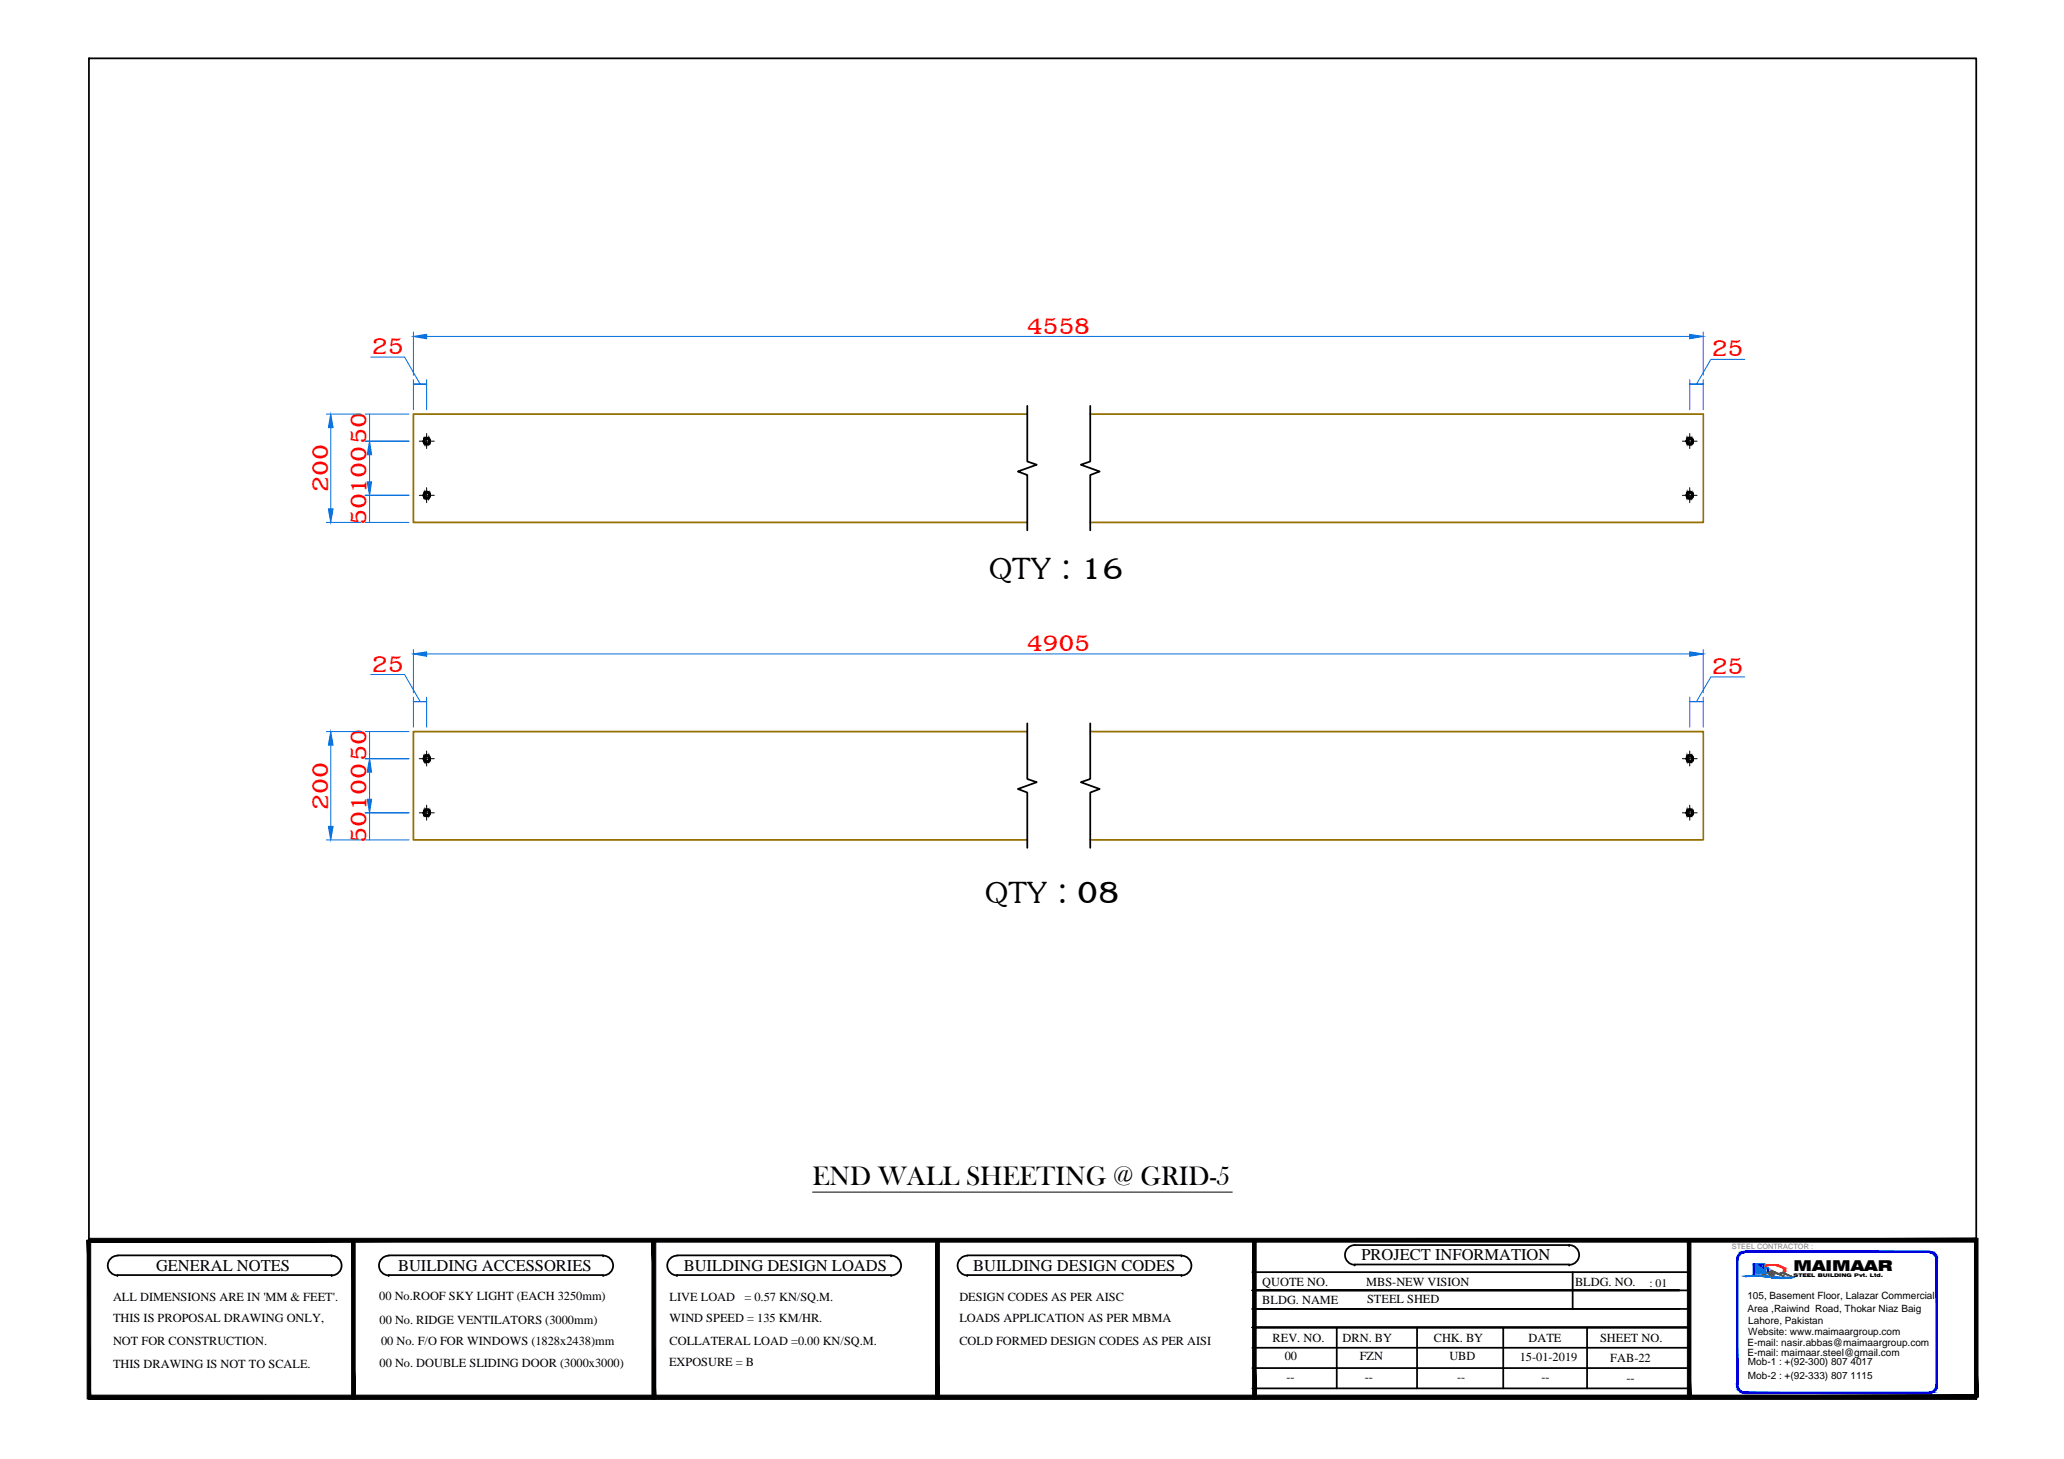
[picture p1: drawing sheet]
<svg xmlns="http://www.w3.org/2000/svg" width="297mm" height="210mm" viewBox="0 0 297 210" stroke-linecap="round" stroke-linejoin="round" font-family="sans-serif">
<!-- layer: Purlan -->
<path d="M147.8 59.6h-88.3v15.6h88.3M156.9 59.6h88.2v15.6h-88.2M147.8 105.3h-88.3v15.5h88.3M156.9 105.3h88.2v15.5h-88.2" fill="none" stroke="#957000" stroke-width=".25"/>
<!-- layer: 1NSDIM0 -->
<g fill="#000" stroke="#000" stroke-width=".14">
<path d="M60.9 71.3l.1 .2v-.2zM61 71v.3h-.1z"/>
<path d="M61 63.2v.3h-.1zM60.9 63.5l.1 .2v-.2z"/>
<path d="M61.1 70.8l-.1 .5h.1zM61.1 70.8l-.1 .5v-.3z"/>
<path d="M61.1 71.3l-.1 .2 .1 .1zM61 71.3h.1l-.1 .2z"/>
<path d="M61 63.5h.1v.4zM61 63.5v.2l.1 .2z"/>
<path d="M61 63.2l.1-.2v.5zM61 63.2v.3h.1z"/>
<path d="M61.1 70.8v.5zM61.1 70.8v.5z"/>
<path d="M61.1 71.4v.3zM61.1 71.3v.3z"/>
<path d="M61.1 63.5v.4zM61.1 63.5v.4z"/>
<path d="M61.1 63v.3zM61.1 63v.5z"/>
<path d="M61.2 70.8l-.1 .3zM61.2 70.8l-.1 .3z"/>
<path d="M61.2 71.5l-.1 .2zM61.1 71.4v.3z"/>
<path d="M61.1 63.6l.1 .3zM61.1 63.6l.1 .3z"/>
<path d="M61.2 63v.2zM61.1 63v.3z"/>
<path d="M61.4 70.7l-.2 .3 .2-.1zM61.2 70.8l.2-.1-.2 .3z"/>
<path d="M61.2 71.7l.2 .1v-.2zM61.2 71.5l.2 .1-.2 .1z"/>
<path d="M61.2 63.7l.2 .1v.2zM61.2 63.7v.2l.2 .1z"/>
<path d="M61.2 63l.2-.1v.2zM61.2 63v.2l.2-.1z"/>
<path d="M61.4 70.9l.3 .1v-.2zM61.4 70.7l.3 .1-.3 .1z"/>
<path d="M61.7 71.5l-.3 .3 .3-.1zM61.4 71.6l.3-.1-.3 .3z"/>
<path d="M61.4 63.8l.3-.1v.2zM61.4 63.8v.2l.3-.1z"/>
<path d="M61.4 62.9l.3 .1v.2zM61.4 62.9v.2l.3 .1z"/>
<path d="M61.7 70.8v.3zM61.7 70.8v.2z"/>
<path d="M61.7 71.4v.3zM61.7 71.4v.3z"/>
<path d="M61.7 63.6v.3zM61.7 63.7v.2z"/>
<path d="M61.7 63v.3zM61.7 63v.3z"/>
<path d="M61.7 70.8v.5zM61.7 70.8v.3z"/>
<path d="M61.7 71.3v.4zM61.7 71.3v.4z"/>
<path d="M61.7 63.5v.4zM61.7 63.6v.3z"/>
<path d="M61.7 63v.5zM61.7 63v.5z"/>
<path d="M61.9 71.3v.2zM61.9 71v.3z"/>
<path d="M61.9 71l-.2 .3h.2zM61.7 70.8l.2 .2-.2 .3z"/>
<path d="M61.9 71.3l-.2 .3 .2-.1zM61.7 71.3h.2l-.2 .3z"/>
<path d="M61.9 63.2v.3zM61.9 63.5v.2z"/>
<path d="M61.7 63.5h.2v.2zM61.7 63.5v.4l.2-.2z"/>
<path d="M61.7 63l.2 .2v.3zM61.7 63v.5h.2z"/>
<path d="M242.6 71.3l.1 .2v-.2zM242.7 71v.3h-.1z"/>
<path d="M242.7 63.2v.3h-.1zM242.6 63.5l.1 .2v-.2z"/>
<path d="M242.8 70.8l-.1 .5h.1zM242.8 70.8l-.1 .5v-.3z"/>
<path d="M242.8 71.3l-.1 .2 .1 .1zM242.7 71.3h.1l-.1 .2z"/>
<path d="M242.7 63.5h.1v.4zM242.7 63.5v.2l.1 .2z"/>
<path d="M242.8 63v.5l-.1-.3zM242.7 63.2v.3h.1z"/>
<path d="M242.9 70.8l-.1 .5zM242.8 70.8h.1l-.1 .5z"/>
<path d="M242.9 71.4l-.1 .2 .1 .1zM242.8 71.3l.1 .1-.1 .2z"/>
<path d="M242.8 63.5l.1 .4zM242.8 63.5l.1 .4z"/>
<path d="M242.8 63h.1v.3zM242.8 63v.5l.1-.2z"/>
<path d="M243 70.8l-.1 .3zM243 70.8l-.1 .3z"/>
<path d="M243 71.5l-.1 .2zM242.9 71.4v.3z"/>
<path d="M242.9 63.6l.1 .3zM242.9 63.6l.1 .3z"/>
<path d="M243 63v.2zM242.9 63v.3z"/>
<path d="M243.2 70.7l-.2 .3 .2-.1zM243 70.8l.2-.1-.2 .3z"/>
<path d="M243 71.7l.2 .1v-.2zM243 71.5l.2 .1-.2 .1z"/>
<path d="M243 63.7l.2 .1v.2zM243 63.7v.2l.2 .1z"/>
<path d="M243 63l.2-.1v.2zM243 63v.2l.2-.1z"/>
<path d="M243.2 70.9l.2 .1v-.2zM243.2 70.7l.2 .1-.2 .1z"/>
<path d="M243.4 71.5l-.2 .3 .2-.1zM243.2 71.6l.2-.1-.2 .3z"/>
<path d="M243.2 63.8l.2-.1v.2zM243.2 63.8v.2l.2-.1z"/>
<path d="M243.2 62.9l.2 .1v.2zM243.2 62.9v.2l.2 .1z"/>
<path d="M243.4 70.8v.3zM243.4 70.8v.2z"/>
<path d="M243.4 71.4v.3zM243.4 71.4v.3z"/>
<path d="M243.4 63.6v.3zM243.4 63.7v.2z"/>
<path d="M243.4 63v.3zM243.4 63v.3z"/>
<path d="M243.5 70.8v.5zM243.4 70.8v.3z"/>
<path d="M243.5 71.3l-.1 .4zM243.5 71.3l-.1 .4z"/>
<path d="M243.5 63.5v.4zM243.4 63.6v.3z"/>
<path d="M243.4 63l.1 .5zM243.4 63l.1 .5z"/>
<path d="M243.6 71.3h.1l-.1 .2zM243.6 71v.3h.1z"/>
<path d="M243.6 71l-.1 .3h.1zM243.5 70.8l.1 .2-.1 .3z"/>
<path d="M243.6 71.3l-.1 .3 .1-.1zM243.5 71.3h.1l-.1 .3z"/>
<path d="M243.6 63.2v.3h.1zM243.6 63.5h.1l-.1 .2z"/>
<path d="M243.5 63.5h.1v.2zM243.5 63.5v.4l.1-.2z"/>
<path d="M243.5 63l.1 .2v.3zM243.5 63v.5h.1z"/>
<path d="M60.9 116.9l.1 .3v-.3zM61 116.6v.3h-.1z"/>
<path d="M61 108.9v.2h-.1zM60.9 109.1l.1 .3v-.3z"/>
<path d="M61.1 116.5l-.1 .4h.1zM61.1 116.5l-.1 .4v-.3z"/>
<path d="M61.1 116.9l-.1 .3 .1 .1zM61 116.9h.1l-.1 .3z"/>
<path d="M61 109.1h.1v.4zM61 109.1v.3l.1 .1z"/>
<path d="M61.1 108.7v.4l-.1-.2zM61 108.9v.2h.1z"/>
<path d="M61.1 116.5v.4zM61.1 116.5v.4z"/>
<path d="M61.1 117.1v.3zM61.1 116.9v.4z"/>
<path d="M61.1 109.1v.5zM61.1 109.1v.5z"/>
<path d="M61.1 108.7v.3zM61.1 108.7v.4z"/>
<path d="M61.2 116.4l-.1 .4zM61.2 116.4l-.1 .4z"/>
<path d="M61.2 117.2v.2zM61.1 117.1v.3z"/>
<path d="M61.1 109.3l.1 .3zM61.1 109.3l.1 .3z"/>
<path d="M61.2 108.6v.3zM61.1 108.7v.3z"/>
<path d="M61.4 116.4l-.2 .3 .2-.1zM61.2 116.4h.2l-.2 .3z"/>
<path d="M61.2 117.4h.2v-.2zM61.2 117.2h.2l-.2 .2z"/>
<path d="M61.2 109.4h.2v.3zM61.2 109.4v.2l.2 .1z"/>
<path d="M61.2 108.6h.2v.2zM61.2 108.6v.3l.2-.1z"/>
<path d="M61.4 116.6l.3 .1v-.3zM61.4 116.4h.3l-.3 .2z"/>
<path d="M61.7 117.2l-.3 .2h.3zM61.4 117.2h.3l-.3 .2z"/>
<path d="M61.4 109.4h.3v.2zM61.4 109.4v.3l.3-.1z"/>
<path d="M61.4 108.6h.3v.3zM61.4 108.6v.2l.3 .1z"/>
<path d="M61.7 116.5v.3zM61.7 116.4v.3z"/>
<path d="M61.7 117.1v.3zM61.7 117.1v.3z"/>
<path d="M61.7 109.3v.3zM61.7 109.4v.2z"/>
<path d="M61.7 108.6v.4zM61.7 108.6v.4z"/>
<path d="M61.7 116.5v.4zM61.7 116.5v.3z"/>
<path d="M61.7 116.9v.5zM61.7 116.9v.5z"/>
<path d="M61.7 109.1v.4zM61.7 109.3v.3z"/>
<path d="M61.7 108.7v.4zM61.7 108.7v.4z"/>
<path d="M61.9 116.9v.3zM61.9 116.6v.3z"/>
<path d="M61.9 116.6l-.2 .3h.2zM61.7 116.5l.2 .1-.2 .3z"/>
<path d="M61.9 116.9l-.2 .4 .2-.1zM61.7 116.9h.2l-.2 .4z"/>
<path d="M61.9 108.9v.2zM61.9 109.1v.3z"/>
<path d="M61.7 109.1h.2v.3zM61.7 109.1v.4l.2-.1z"/>
<path d="M61.7 108.7l.2 .2v.2zM61.7 108.7v.4h.2z"/>
<path d="M242.6 116.9l.1 .3v-.3zM242.7 116.6v.3h-.1z"/>
<path d="M242.7 108.9v.2h-.1zM242.6 109.1l.1 .3v-.3z"/>
<path d="M242.8 116.5l-.1 .4h.1zM242.8 116.5l-.1 .4v-.3z"/>
<path d="M242.8 116.9l-.1 .3 .1 .1zM242.7 116.9h.1l-.1 .3z"/>
<path d="M242.7 109.1h.1v.4zM242.7 109.1v.3l.1 .1z"/>
<path d="M242.8 108.7v.4l-.1-.2zM242.7 108.9v.2h.1z"/>
<path d="M242.9 116.5l-.1 .4zM242.8 116.5h.1l-.1 .4z"/>
<path d="M242.9 117.1l-.1 .2 .1 .1zM242.8 116.9l.1 .2-.1 .2z"/>
<path d="M242.8 109.1l.1 .5zM242.8 109.1l.1 .5z"/>
<path d="M242.8 108.7h.1v.3zM242.8 108.7v.4l.1-.1z"/>
<path d="M243 116.4l-.1 .4zM243 116.4l-.1 .4z"/>
<path d="M243 117.2v.2zM242.9 117.1v.3z"/>
<path d="M242.9 109.3l.1 .3zM242.9 109.3l.1 .3z"/>
<path d="M243 108.6v.3zM242.9 108.7v.3z"/>
<path d="M243.2 116.4l-.2 .3 .2-.1zM243 116.4h.2l-.2 .3z"/>
<path d="M243 117.4h.2v-.2zM243 117.2h.2l-.2 .2z"/>
<path d="M243 109.4h.2v.3zM243 109.4v.2l.2 .1z"/>
<path d="M243 108.6h.2v.2zM243 108.6v.3l.2-.1z"/>
<path d="M243.2 116.6l.2 .1v-.3zM243.2 116.4h.2l-.2 .2z"/>
<path d="M243.4 117.2l-.2 .2h.2zM243.2 117.2h.2l-.2 .2z"/>
<path d="M243.2 109.4h.2v.2zM243.2 109.4v.3l.2-.1z"/>
<path d="M243.2 108.6h.2v.3zM243.2 108.6v.2l.2 .1z"/>
<path d="M243.4 116.5v.3zM243.4 116.4v.3z"/>
<path d="M243.4 117.1v.3zM243.4 117.1v.3z"/>
<path d="M243.4 109.3v.3zM243.4 109.4v.2z"/>
<path d="M243.4 108.6v.4zM243.4 108.6v.4z"/>
<path d="M243.5 116.5v.4zM243.4 116.5v.3z"/>
<path d="M243.5 116.9l-.1 .5zM243.5 116.9l-.1 .5z"/>
<path d="M243.5 109.1v.4zM243.4 109.3v.3z"/>
<path d="M243.4 108.7l.1 .4zM243.4 108.7l.1 .4z"/>
<path d="M243.6 116.9h.1l-.1 .3zM243.6 116.6v.3h.1z"/>
<path d="M243.6 116.6l-.1 .3h.1zM243.5 116.5l.1 .1-.1 .3z"/>
<path d="M243.6 116.9l-.1 .4 .1-.1zM243.5 116.9h.1l-.1 .4z"/>
<path d="M243.6 108.9v.2h.1zM243.6 109.1h.1l-.1 .3z"/>
<path d="M243.5 109.1h.1v.3zM243.5 109.1v.4l.1-.1z"/>
<path d="M243.5 108.7l.1 .2v.2zM243.5 108.7v.4h.1z"/>
</g>
<g fill="none" stroke="#000" stroke-width=".14">
<path d="M60.3 71.3h2.2M60.3 63.5h2.2M61.4 62.4v2.1M61.4 70.2v2.1M242.1 71.3h2.1M242.1 63.5h2.1M243.2 62.4v2.1M243.2 70.2v2.1M60.3 116.9h2.2M60.3 109.1h2.2M61.4 108v2.2M61.4 115.8v2.2"/>
<path d="M242.1 116.9h2.1M242.1 109.1h2.1M243.2 108v2.2M243.2 115.8v2.2"/>
<circle cx="61.4" cy="63.5" r=".53"/>
<circle cx="61.4" cy="63.5" r=".32"/>
<circle cx="61.4" cy="71.3" r=".32"/>
<circle cx="61.4" cy="71.3" r=".53"/>
<circle cx="243.2" cy="63.5" r=".53"/>
<circle cx="243.2" cy="63.5" r=".32"/>
<circle cx="243.2" cy="71.3" r=".32"/>
<circle cx="243.2" cy="71.3" r=".53"/>
<circle cx="61.4" cy="109.2" r=".53"/>
<circle cx="61.4" cy="109.2" r=".32"/>
<circle cx="61.4" cy="117" r=".32"/>
<circle cx="61.4" cy="117" r=".53"/>
<circle cx="243.2" cy="109.2" r=".53"/>
<circle cx="243.2" cy="109.2" r=".32"/>
<circle cx="243.2" cy="117" r=".32"/>
<circle cx="243.2" cy="117" r=".53"/>
</g>
<!-- layer: Dim1 -->
<g fill="none" stroke="#006edd" stroke-width=".14">
<path d="M47 59.6h4.9M52.5 59.6h6.4M53.2 59.6v3.9M53.4 51.4h4.8l2.3 3.9M59.5 47.8v6.2M59.5 54.6v4.3M61.4 55.3h-1.9h1.9M61.4 48.4h181.8M61.4 54.6v4.3M243.2 55.3h1.9h-1.9M243.2 54.6v4.3M245.1 47.8v6.2"/>
<path d="M245.1 54.6v4.3M251.1 51.7h-4.9l-2 3.6M47 75.2h4.9M47.6 61.5v11.7M52.5 63.5h6.4M52.5 71.3h6.4M52.5 75.2h6.4M53.2 65.4v3.9M53.2 71.3v3.9M53.4 97h4.8l2.3 3.9M59.5 93.4v6.3M61.4 94.1h181.8"/>
<path d="M245.1 93.4v6.3M251.1 97.4h-4.9l-2 3.5M47 105.3h4.9M47.6 107.2v11.7M52.5 105.3h6.4M52.5 109.1h6.4M52.5 116.9h6.4M53.2 105.3v3.8M53.2 111.1v3.9M53.2 116.9v3.9M59.5 100.3v4.3M61.4 100.9h-1.9h1.9"/>
<path d="M61.4 100.3v4.3M243.2 100.9h1.9h-1.9M243.2 100.3v4.3M245.1 100.3v4.3M47 120.8h4.9M52.5 120.8h6.4"/>
</g>
<g fill="#006edd" stroke="#006edd" stroke-width=".14">
<path d="M59.5 48.4l1.9-.3v.6z"/>
<path d="M243.2 48.1l1.9 .3-1.9 .3z"/>
<path d="M53.2 63.5l.3 1.9h-.7z"/>
<path d="M52.8 69.3h.7l-.3 2z"/>
<path d="M47.6 59.6l.3 1.9h-.6z"/>
<path d="M47.3 73.2h.6l-.3 2z"/>
<path d="M59.5 94.1l1.9-.3v.6z"/>
<path d="M243.2 93.8l1.9 .3-1.9 .3z"/>
<path d="M53.2 109.1l.3 2h-.7z"/>
<path d="M52.8 115h.7l-.3 1.9z"/>
<path d="M47.6 105.3l.3 1.9h-.6z"/>
<path d="M47.3 118.9h.6l-.3 1.9z"/>
</g>
<!-- layer: 0 -->
<g fill="none" stroke="#000" stroke-width=".25">
<path d="M12.8 8.4h271.6v192.9h-271.6zM147.8 58.4v8l1.4 .5-2.7 .9 1.3 .5v8M156.9 58.4v8l-1.4 .5 2.8 .9-1.4 .5v8M147.8 104.1v8l1.4 .4-2.7 1 1.3 .5v8M156.9 104.1v8l-1.4 .4 2.8 1-1.4 .5v8M50.9 178.4v22.9M94.1 178.4v22.9M134.9 178.4v22.9M180.5 178.4v22.9M225.8 179.1h-30.8a1.42 1.42 0 0 0-1.4 1.4 1.42 1.42 0 0 0 1.4 1.5M225.8 179.1h.1M225.8 179.1a1.42 1.42 0 0 1 1.5 1.4 1.42 1.42 0 0 1-1.5 1.5"/>
<path d="M243.1 178.4v22.9M16.9 183.4h.1M16.9 183.4h30.8M16.9 180.6h30.8M16.9 180.7a1.42 1.42 0 0 0-1.4 1.4 1.42 1.42 0 0 0 1.4 1.4M47.7 183.4h.1M47.7 180.6h.1M47.7 180.7a1.42 1.42 0 0 1 1.5 1.4 1.42 1.42 0 0 1-1.5 1.4M55.9 183.4h.1M55.9 183.4h30.9M55.9 180.6h30.9M56 180.7a1.42 1.42 0 0 0-1.5 1.4 1.42 1.42 0 0 0 1.5 1.4"/>
<path d="M86.8 183.4h.1M86.8 180.6h.1M86.8 180.7a1.42 1.42 0 0 1 1.4 1.4 1.42 1.42 0 0 1-1.4 1.4M97.4 183.4h.1M97.4 183.4h30.8M97.4 180.6h30.8M97.4 180.7a1.42 1.42 0 0 0-1.4 1.4 1.42 1.42 0 0 0 1.4 1.4M128.2 183.4h.1M128.2 180.6h.1M128.3 180.7a1.42 1.42 0 0 1 1.4 1.4 1.42 1.42 0 0 1-1.4 1.4M139.2 183.4h.1M139.2 183.4h30.8"/>
<path d="M139.2 180.6h30.8M139.2 180.7a1.42 1.42 0 0 0-1.4 1.4 1.42 1.42 0 0 0 1.4 1.4M170 183.4h.1M170 180.6h.1M170 180.7a1.42 1.42 0 0 1 1.5 1.4 1.42 1.42 0 0 1-1.5 1.4M180.2 193.9h62.6M180.2 188.3h62.6M180.2 183h62.6M180.2 196.8h62.6M180.2 199.7h62.6M192.4 191v8.7M195 181.9h.1"/>
<path d="M195 181.9h30.8M203.9 191v8.7M216.3 191v8.7M225.8 181.9h.1M226.3 183v5.3M228.4 191v8.7M241.7 185.6h-61.5h62.6M242.8 191h-62.6h62.6M284.4 185.6v15.7v-22.9h-271.6v22.9"/>
</g>
<g fill="#000" stroke="#000" stroke-width=".14">
<path d="M12.5 178.4l.6 22.9v-22.9zM12.5 178.4l.6 22.9h-.6z"/>
<path d="M50.6 178.4l.5 22.9v-22.9zM50.6 178.4l.5 22.9h-.5z"/>
<path d="M12.8 178.7h271.6v-.5zM12.8 178.2h271.6l-271.6 .5z"/>
<path d="M284.2 178.2l.5 22.8v-22.8zM284.2 178.2l.5 22.8h-.5z"/>
<path d="M93.8 178.4v22.9h.6zM93.8 178.4h.6v22.9z"/>
<path d="M134.6 178.4v22.9h.6zM134.6 178.4h.6v22.9z"/>
<path d="M180.3 178.4v22.9h.5zM180.3 178.4h.5v22.9z"/>
<path d="M242.8 178.4v22.9h.5zM242.8 178.4h.5v22.9z"/>
<path d="M12.8 201.3h271.6v-.6zM12.8 200.7h271.6l-271.6 .6z"/>
</g>
<g fill="#00d" stroke="#00d" stroke-width=".14">
<path d="M278.6 199.7h.2z"/>
<path d="M250.8 180.1h27.2l-26.8-.1zM251.2 180h26.4l.4 .1z"/>
<path d="M250.5 180.2h27.8l-27.5-.1zM250.8 180.1h27.2l.3 .1z"/>
<path d="M277.6 180.2h.7zM277.6 180.2h.7z"/>
<path d="M250.4 180.2h.7zM250.5 180.2h.7z"/>
<path d="M277.7 180.2l.7 .1zM277.7 180.2l.7 .1z"/>
<path d="M250.4 180.3h.4zM250.4 180.2h.7z"/>
<path d="M278 180.3l.3 .2h.3zM278 180.3h.4l.2 .2z"/>
<path d="M250.4 180.3l-.2 .2h.2zM250.4 180.3h.4l-.4 .2z"/>
<path d="M278.3 180.5h.3zM278.3 180.5h.3z"/>
<path d="M250.2 180.5h.2zM250.2 180.5h.2z"/>
<path d="M278.3 180.5l.2 .4h.3zM278.3 180.5h.3l.2 .4z"/>
<path d="M250.2 180.5l-.2 .4h.2zM250.2 180.5h.2l-.2 .4z"/>
<path d="M278.5 180.9h.3zM278.5 180.9h.3z"/>
<path d="M250 180.9h.2zM250 180.9h.2z"/>
<path d="M278.6 180.9v.3h.2zM278.6 180.9h.2v.3z"/>
<path d="M250 180.9l-.1 .3h.2zM250 180.9h.2l-.1 .3z"/>
<path d="M278.6 181.2v18.1h.2zM278.6 181.2h.2v18.1z"/>
<path d="M249.9 181.2v18.1h.2zM249.9 181.2h.2v18.1z"/>
<path d="M249.9 199.3l.1 .4h.2zM249.9 199.3h.2l.1 .4z"/>
<path d="M278.5 199.7h.3zM278.6 199.3v.4h.2zM278.6 199.3h.2v.4z"/>
<path d="M250 199.7h.2zM250 199.7h.2z"/>
<path d="M278.5 199.7l-.2 .3h.3zM278.5 199.7h.3l-.2 .3z"/>
<path d="M250.2 200h.2zM250.2 200h.2zM250 199.7l.2 .3h.2zM250 199.7h.2l.2 .3z"/>
<path d="M278.3 200h.3zM278.3 200h.3z"/>
<path d="M278 200.2h.4l-.1-.2zM278.3 200h.3l-.2 .2z"/>
<path d="M250.2 200l.2 .2h.4zM250.2 200h.2l.4 .2z"/>
<path d="M250.4 200.2v.1h.7zM250.4 200.2l.7 .1z"/>
<path d="M277.7 200.3h.6l-.3-.1zM278 200.2h.4l-.1 .1z"/>
<path d="M277.6 200.3h.7zM277.7 200.3h.6z"/>
<path d="M250.4 200.3h.8zM250.4 200.3h.8z"/>
<path d="M250.5 200.3l.3 .2h27.2zM250.5 200.3h27.8l-.3 .2z"/>
<path d="M250.8 200.5h26.8zM250.8 200.5h27.2z"/>
</g>
<g fill="#003fff" stroke="#003fff" stroke-width=".14">
<path d="M252.3 181.8h1.7z"/>
<path d="M254.4 183h.1z"/>
<path d="M252.2 183.5h1.4z"/>
<path d="M251.1 183.6h1z"/>
<path d="M257.5 183.7h.7z"/>
<path d="M254.9 183.8h3l-.8 .1z"/>
<path d="M252.3 181.8v.1h1.7zM252.3 181.8h1.7v.1z"/>
<path d="M253.8 181.9h.2zM253.8 181.9h.2z"/>
<path d="M253.8 181.9v.5h.2zM253.8 181.9h.2v.5z"/>
<path d="M253.8 182.4v.2h.7zM253.8 182.4h.7v.2z"/>
<path d="M254.4 182.6v.4h.1zM254.4 182.6h.1v.4z"/>
<path d="M252.3 181.9v1.5h.2zM252.3 181.9h.2v1.5z"/>
<path d="M252.3 183.4h.1zM252.3 183.4h.1zM252.3 183.4h.2z"/>
<path d="M253.2 181.9v.2h.3zM253.2 181.9h.3v.2z"/>
<path d="M251.3 183.6h3.1l-2.2-.1zM252.2 183.5l2.2 .1z"/>
<path d="M251.1 183.6h1zM251.3 183.6h1.2z"/>
<path d="M252.5 183.6l2.2 .1zM252.5 183.6h1.9l.3 .1z"/>
<path d="M253.7 183.7h1.2zM253.7 183.7h1.2z"/>
<path d="M251.1 183.6l.2 .1zM251.2 183.7h.1z"/>
<path d="M256.9 183.8h1.3zM257.5 183.7l.7 .1z"/>
<path d="M253.8 183.7l.8 .1h1.7zM253.8 183.7l2.5 .1z"/>
<path d="M256.5 183.8h1.5zM256.9 183.8h1.3z"/>
<path d="M254.6 183.8h1.9zM254.6 183.8h1.9z"/>
<path d="M254.8 183.8h3.1zM254.8 183.8h3.2z"/>
<path d="M254.9 183.8l2.2 .1zM255.9 183.9h1.2z"/>
<path d="M252.6 181.9v.2h.4zM252.6 181.9h.4v.2z"/>
<path d="M253.2 182.3v.2h.3zM253.2 182.3h.3v.2z"/>
<path d="M252.6 182.3v.2h.4zM252.6 182.3h.4v.2z"/>
<path d="M252.7 182.6v.2h.3zM252.7 182.6h.3v.2z"/>
<path d="M253.2 182.6v.2h.3zM253.2 182.6h.3v.2z"/>
<path d="M253.7 182.6v.3h.4zM253.7 182.6h.4v.3z"/>
<path d="M253.7 182.9v.2h.4zM253.7 182.9h.4v.2z"/>
<path d="M253.2 182.9v.2h.3zM253.2 182.9h.3v.2z"/>
<path d="M252.7 182.9v.2h.3zM252.7 182.9h.3v.2z"/>
</g>
<g fill="#545454" stroke="#545454" stroke-width=".14">
<path d="M254.6 183l.4-.2 .5 .2z"/>
<path d="M255 183h.5l1.2 .6z"/>
<path d="M256.2 183.2l.4-.2 .3 .2z"/>
<path d="M256.2 183.2h.3z"/>
<path d="M256.5 183.2h.4l.9 .4z"/>
<path d="M254.8 183.2h.1z"/>
<path d="M255 183.2h.2z"/>
<path d="M254.8 183.5h.1z"/>
<path d="M255 183.4h.2v.1z"/>
<path d="M254.5 183h.4zM254.5 183h.4zM254.5 183h.4zM254.6 183h.4z"/>
<path d="M254.4 183h.5zM254.5 183h.4z"/>
<path d="M253.5 183.5l.9-.5zM253.6 183.5l.8-.5h.5z"/>
<path d="M253.5 183.5h.1zM253.5 183.5h.1z"/>
<path d="M255 183l1.7 .6zM256.5 183.6h.2z"/>
<path d="M256 183.2h.3zM256 183.2h.3l-.1 .1z"/>
<path d="M257.7 183.6h.1zM256.5 183.2l1.3 .4z"/>
<path d="M255 183.2v.1h.2zM255 183.2l.2 .1z"/>
<path d="M254.7 183.3h.2l-.1-.1zM254.8 183.2l.1 .1z"/>
<path d="M255 183.3v.1h.2zM255 183.3h.2v.1z"/>
<path d="M254.7 183.3v.1h.2zM254.7 183.3h.2v.1z"/>
<path d="M255 183.5h.2zM255 183.4l.2 .1z"/>
<path d="M254.7 183.4l.2 .1zM254.7 183.4h.2v.1z"/>
</g>
<g fill="#ff3f00" stroke="#ff3f00" stroke-width=".14">
<path d="M254.6 181.9h.8z"/>
<path d="M254.2 182h.4z"/>
<path d="M256.8 182.9h.1l-.1 .2z"/>
<path d="M254.2 182h1.7l-1.3-.1zM254.6 181.9l1.3 .1z"/>
<path d="M254.6 182h1.3zM254.6 182h1.3z"/>
<path d="M254.2 182h.4zM254.2 182h.4z"/>
<path d="M255.3 182h.7zM255.3 182h.7z"/>
<path d="M254 182.1h.3zM254 182.1h.3l-.3 .1z"/>
<path d="M255.5 182l.8 .2zM255.5 182h.5l.3 .2z"/>
<path d="M256 182.2l.7 .1zM256 182.2h.3l.4 .1z"/>
<path d="M256.4 182.3l.4 .2zM256.4 182.3h.3l.1 .2z"/>
<path d="M256.6 182.5l.1 .1h.2zM256.6 182.5h.2l.1 .1z"/>
<path d="M256.7 182.6l.1 .2h.1zM256.7 182.6h.2v.2z"/>
<path d="M256.8 182.8v.1h.1zM256.8 182.8h.1v.1z"/>
<path d="M256.8 182.9l-.1 .2h.1zM256.7 183.1h.1z"/>
</g>
<path d="M251.1 183.6l.2 .1M251.2 183.6l1.8-.2 1.9 .3M251.3 183.6h1.8l1.8 .2M252.3 181.8h1.7v.6h.5v.6M253.8 182.6h.6M254.9 183.7l1.6 .1 1.7-.1M258.2 183.7v.1M258.2 183.8l-1.6 .2-1.7-.2" fill="none" stroke="#003fff" stroke-width=".14"/>
<g fill="none" stroke="#00d" stroke-width=".14">
<path d="M252.3 181.8v1.6M252.5 181.9v1.5M252.6 181.9h.4v.2h-.4zM252.6 182.3h.4v.2h-.4zM252.7 182.6h.3v.2h-.3zM252.7 182.9h.3v.2h-.3zM253.2 181.9h.3v.2h-.3zM253.2 182.3h.3v.2h-.3zM253.2 182.6h.3v.2h-.3zM253.2 182.9h.3v.2h-.3zM253.7 182.9h.4v.2h-.4zM253.7 182.6h.4v.3h-.4z"/>
<path d="M253.8 181.9v.7M254.4 182.6v.5l.1-.1"/>
</g>
<path d="M254 182.2a3.2 3.2 0 0 1 2.6 .3M254 182.1a3 3 0 0 1 2.7 .3M256.7 182.5l.1 .2v.4M256.7 182.4a.49 .49 0 0 1 .1 .8" fill="none" stroke="#ff3f00" stroke-width=".14"/>
<path d="M253.5 183.5l1.5-.7 1.7 .8h-.1M253.6 183.5l1.4-.5 1.6 .6M254.9 183.2v.3M255 183.2h-.2l-.1 .2 .1 .2h.2M255 183.5v-.3h.1l.2 .2-.2 .2h-.1M256 183.2l.6-.2 1.2 .6-1.3-.4-.3 .1M256.6 183.6h.1" fill="none" stroke="#545454" stroke-width=".14"/>
<!-- layer: TEXT -->
<path d="M116.9 171.5h60.4" fill="none" stroke="#000" stroke-width=".14"/>
<g font-size="6.7">
<text x="142.3" y="83.3">QTY : 16</text>
<text x="141.8" y="129.9">QTY : 08</text>
</g>
<g font-size="5" fill="#f00">
<text x="53.5" y="50.9">25</text>
<text x="147.8" y="48">4558</text>
<text x="246.4" y="51.3">25</text>
<text x="47.2" y="70.8" transform="rotate(-90 47.2 70.8)">200</text>
<text x="52.8" y="71" transform="rotate(-90 52.8 71)">10050</text>
<text x="52.8" y="75.5" transform="rotate(-90 52.8 75.5)">50</text>
<text x="147.8" y="93.7">4905</text>
<text x="53.5" y="96.6">25</text>
<text x="246.4" y="97">25</text>
<text x="47.2" y="116.5" transform="rotate(-90 47.2 116.5)">200</text>
<text x="52.8" y="116.7" transform="rotate(-90 52.8 116.7)">10050</text>
<text x="52.8" y="121.2" transform="rotate(-90 52.8 121.2)">50</text>
</g>
<text font-size="3.9" x="116.9" y="170.5">END WALL SHEETING @ GRID-5</text>
<g font-size="2.4">
<text x="22.5" y="182.8">GENERAL NOTES</text>
<text x="57.3" y="182.8">BUILDING ACCESSORIES</text>
<text x="98.4" y="182.8">BUILDING DESIGN LOADS</text>
<text x="140.1" y="182.8">BUILDING DESIGN CODES</text>
<text x="195.9" y="181.3">PROJECT INFORMATION</text>
</g>
<text font-size="2.2" x="258.1" y="182.9">MAIMAAR</text>
<g font-size="1.8">
<text x="181.7" y="185">QUOTE NO.</text>
<text x="196.6" y="185">MBS-NEW VISION</text>
<text x="226.7" y="185">BLDG. NO.</text>
<text x="16.3" y="187.2">ALL DIMENSIONS ARE IN 'MM &amp; FEET'.</text>
<text x="16.3" y="190.1">THIS IS PROPOSAL DRAWING ONLY,</text>
<text x="54.6" y="187">00 No.ROOF SKY LIGHT (EACH 3250mm)</text>
<text x="54.6" y="190.5">00 No. RIDGE VENTILATORS (3000mm)</text>
<text x="96.4" y="190.1">WIND SPEED = 135 KM/HR.</text>
<text x="96.4" y="187.2">LIVE LOAD</text>
<text x="107.1" y="187.2">= 0.57 KN/SQ.M.</text>
<text x="138.1" y="187.2">DESIGN CODES AS PER AISC</text>
<text x="138.1" y="190.1">LOADS APPLICATION AS PER MBMA</text>
<text x="181.7" y="187.6">BLDG. NAME</text>
<text x="196.7" y="187.5">STEEL SHED</text>
<text x="16.3" y="193.5">NOT FOR CONSTRUCTION.</text>
<text x="16.3" y="196.8">THIS DRAWING IS NOT TO SCALE.</text>
<text x="54.6" y="196.6">00 No. DOUBLE SLIDING DOOR (3000x3000)</text>
<text x="54.8" y="193.4">00 No. F/O FOR WINDOWS (1828x2438)mm</text>
<text x="96.3" y="196.5">EXPOSURE = B</text>
<text x="96.4" y="193.5">COLLATERAL LOAD =0.00 KN/SQ.M.</text>
<text x="138.1" y="193.5">COLD FORMED DESIGN CODES AS PER AISI</text>
<text x="183.1" y="193">REV. NO.</text>
<text x="184.9" y="195.7">00</text>
<text x="193.2" y="193.1">DRN. BY</text>
<text x="195.7" y="195.7">FZN</text>
<text x="206.3" y="193.1">CHK. BY</text>
<text x="208.6" y="195.7">UBD</text>
<text x="218.7" y="195.8">15-01-2019</text>
<text x="220" y="193.1">DATE</text>
<text x="230.3" y="193.1">SHEET NO.</text>
<text x="231.7" y="195.9">FAB-22</text>
<text x="185.1" y="198.6">--</text>
<text x="196.4" y="198.6">--</text>
<text x="209.7" y="198.6">--</text>
<text x="221.8" y="198.7">--</text>
<text x="234.1" y="198.9">--</text>
</g>
<text font-size="1.7" x="237.4" y="185.1">: 01</text>
<g font-size="1.4">
<text x="251.5" y="186.9">105, Basement Floor, Lalazar Commercial</text>
<text x="251.5" y="188.7">Area ,Raiwind Road, Thokar Niaz Baig</text>
<text x="251.6" y="190.5">Lahore, Pakistan</text>
<text x="251.5" y="195.1">E-mail: maimaar.steel@gmail.com</text>
<text x="251.5" y="193.6">E-mail: nasir.abbas@maimaargroup.com</text>
<text x="251.6" y="196.4">Mob-1 : +(92-300) 807 4017</text>
<text x="251.6" y="192.1">Website: www.maimaargroup.com</text>
<text x="251.6" y="198.3">Mob-2 : +(92-333) 807 1115</text>
</g>
<text font-size="1.1" fill="#808080" x="249.2" y="179.7">STEEL CONTRACTOR :</text>
<text font-size=".7" x="258.1" y="183.8">STEEL BUILDING Pvt. Ltd.</text>
</svg>
